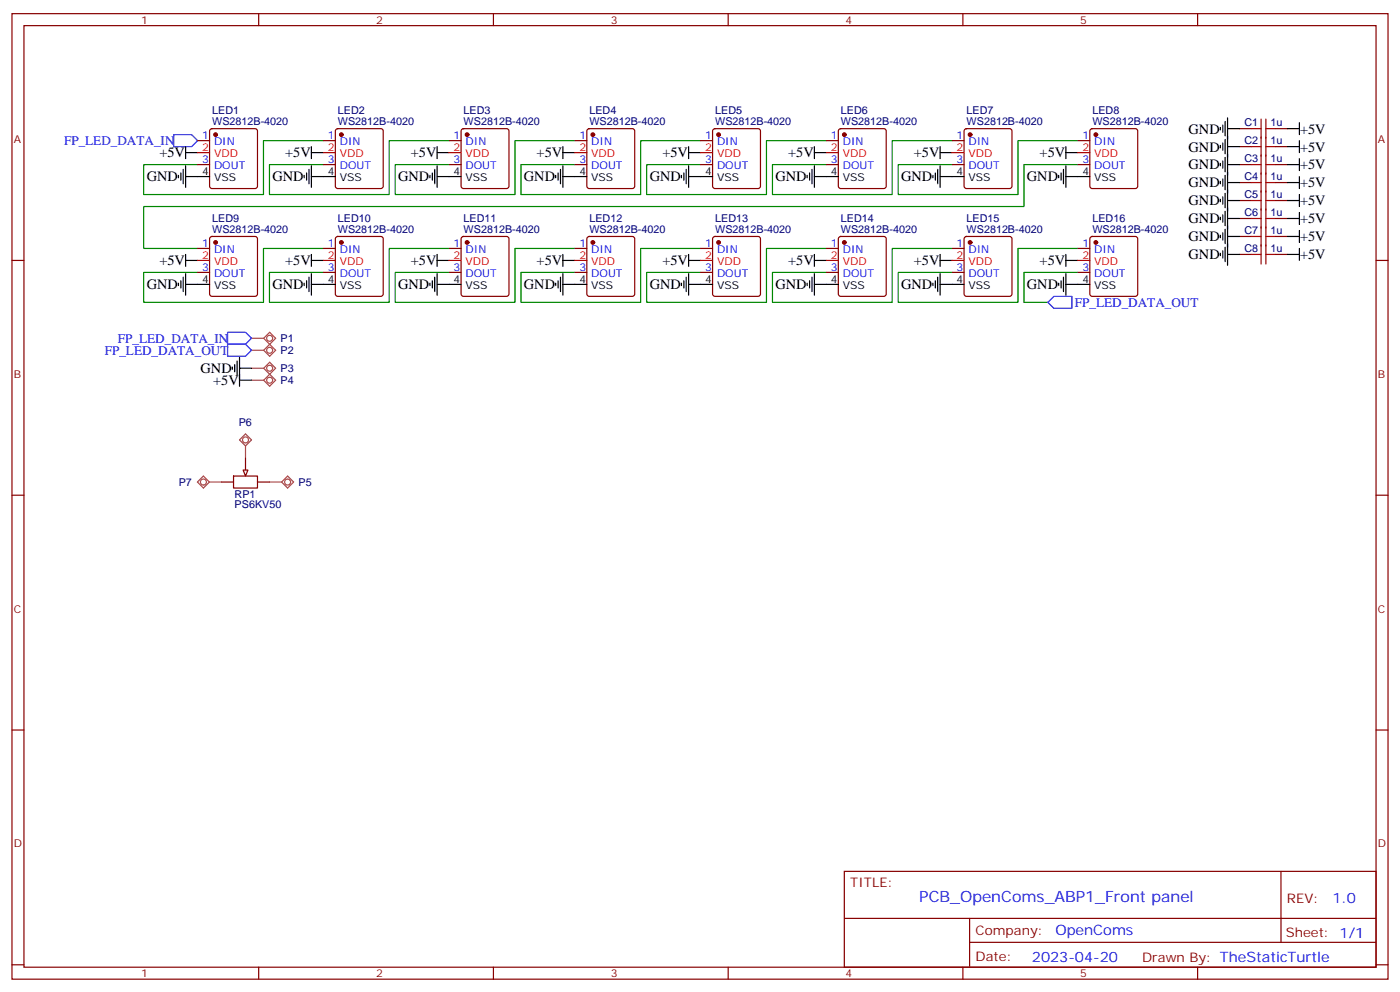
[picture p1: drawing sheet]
<svg xmlns="http://www.w3.org/2000/svg" width="412mm" height="292mm" viewBox="0 0 412 292" stroke-linecap="round" stroke-linejoin="round" font-family="sans-serif">
<g fill="none" stroke="#870000" stroke-width=".35">
<path d="M3.5 4h405.4v284.4h-405.4zM7.1 7.5h398.2v277.3h-398.2zM76.2 4v3.5M145.3 4v3.5M214.5 4v3.5M283.6 4v3.5M352.8 4v3.5M3.5 76.7h3.6M405.3 76.7h3.6M72.3 134.9v3.5M3.5 145.8h3.6M65.3 142h3.5"/>
<path d="M68.8 140.2h7v3.5h-7zM75.8 142h3.6M405.3 145.8h3.6M3.5 215h3.6M405.3 215h3.6M248.7 256.6h156.6v28.2h-156.6zM377.3 256.6v20.9M248.7 270.5h156.5M285.6 277.5h119.6M285.6 270.5v14.1M3.5 284.1h3.6M76.2 284.8v3.6"/>
<path d="M145.3 284.8v3.6M214.5 284.8v3.6M283.6 284.8v3.6M352.8 284.8v3.6M405.3 284.1h3.6"/>
</g>
<path d="M71.5 129.4a.88 .88 0 0 1 1.3-.5 .88 .88 0 0 1-.1 1.4 .88 .88 0 0 1-1.3-.7M72.3 127.8l1.8 1.8-1.8 1.7-1.7-1.7zM72.3 131.4v3.5M59.8 142.8a.88 .88 0 0 1-.6-1.4 .88 .88 0 0 1 1.5 .2 .88 .88 0 0 1-.8 1.2M59.9 140.2l1.8 1.8-1.8 1.7-1.7-1.7zM61.8 142h3.5M79.4 142h3.4M84.7 141.1a.88 .88 0 0 0-.8 1.3 .88 .88 0 0 0 1.5 .1 .88 .88 0 0 0-.5-1.4M84.7 140.2l1.8 1.8-1.8 1.7-1.7-1.7z" fill="none" stroke="#a64a4a" stroke-width=".35"/>
<path d="M71.6 138.4h1.4l-.7 1.8z" fill="#f0f0f0" stroke="#870000" stroke-width=".35"/>
<path d="M74.1 99.6h3.5M77.7 99.6l3.5 3.6-1.8 1.7-1.7-1.7 3.5-3.6-1.8-1.7zM79.4 98.7a.88 .88 0 0 0-.8 1.3 .88 .88 0 0 0 1.5 .2 .88 .88 0 0 0-.5-1.4M74.1 112h3.5M74.1 108.4h3.5M74.1 103.2h3.5M77.7 108.4l3.5 3.6-1.8 1.7-1.7-1.7 3.5-3.6-1.8-1.7zM79.4 111.1a.88 .88 0 0 0-.8 1.3 .88 .88 0 0 0 1.5 .1 .88 .88 0 0 0-.5-1.4M79.4 107.6a.88 .88 0 0 0-.8 1.2 .88 .88 0 0 0 1.5 .2 .88 .88 0 0 0-.5-1.4M79.4 102.3a.88 .88 0 0 0-.8 1.2 .88 .88 0 0 0 1.5 .2 .88 .88 0 0 0-.5-1.4" fill="none" stroke="#a64a4a" stroke-width=".35"/>
<g fill="none" stroke="#000" stroke-width=".35">
<path d="M359.5 37.5v.7M360.2 36.8v2.1M360.9 35.8v4.2M361.6 34.7v43.4M361.6 37.9h3.5M379.2 37.9h3.6M382.8 36.1v3.6M52.6 51.6v.8M53.3 50.9v2.2M54 49.9v4.2M54.7 43.2v3.5M54.7 48.8v6.4"/>
<path d="M54.7 44.9h3.5M54.7 52h7M89.6 51.6v.8M90.3 50.9v2.2M91 49.9v4.2M91.7 43.2v3.5M91.7 48.8v6.4M91.7 44.9h3.5M91.7 52h7.1M126.6 51.6v.8M127.4 50.9v2.2M128.1 49.9v4.2"/>
<path d="M128.8 43.2v3.5M128.8 48.8v6.4M128.8 44.9h3.5M128.8 52h7M163.7 51.6v.8M164.4 50.9v2.2M165.1 49.9v4.2M165.8 43.2v3.5M165.8 48.8v6.4M165.8 44.9h3.5M165.8 52h7.1M200.7 51.6v.8"/>
<path d="M201.4 50.9v2.2M202.1 49.9v4.2M202.8 43.2v3.5M202.8 48.8v6.4M202.8 44.9h3.6M202.8 52h7.1M237.8 51.6v.8M238.5 50.9v2.2M239.2 49.9v4.2M239.9 43.2v3.5M239.9 48.8v6.4M239.9 44.9h3.5"/>
<path d="M239.9 52h7M274.8 51.6v.8M275.5 50.9v2.2M276.2 49.9v4.2M276.9 43.2v3.5M276.9 48.8v6.4M276.9 44.9h3.6M276.9 52h7.1M311.9 51.6v.8M312.6 50.9v2.2M313.3 49.9v4.2M314 43.2v3.5"/>
<path d="M314 48.8v6.4M314 44.9h3.5M314 52h7M359.5 42.8v.7M359.5 48.1v.7M359.5 53.4v.7M359.5 58.7v.7M360.2 42.1v2.1M360.2 47.4v2.1M360.2 52.7v2.1M360.2 58v2.1M360.9 41.1v4.2"/>
<path d="M360.9 46.4v4.2M360.9 51.6v4.3M360.9 56.9v4.3M361.6 59.1h3.5M361.6 53.8h3.5M361.6 48.5h3.5M361.6 43.2h3.5M379.2 59.1h3.6M379.2 53.8h3.6M379.2 48.5h3.6M379.2 43.2h3.6M382.8 41.4v3.5"/>
<path d="M382.8 46.7v3.5M382.8 52v3.5M382.8 57.3v3.5M54.7 76.7h3.5M54.7 74.9v3.6M91.7 76.7h3.5M91.7 74.9v3.6M128.8 76.7h3.5M128.8 74.9v3.6M165.8 76.7h3.5M165.8 74.9v3.6M202.8 76.7h3.6"/>
<path d="M202.8 74.9v3.6M239.9 76.7h3.5M239.9 74.9v3.6M276.9 76.7h3.6M276.9 74.9v3.6M314 76.7h3.5M314 74.9v3.6M359.5 64v.7M359.5 69.3v.7M359.5 74.6v.7M360.2 63.3v2.1M360.2 68.6v2.1"/>
<path d="M360.2 73.9v2.1M360.9 62.2v4.3M360.9 67.5v4.3M360.9 72.8v4.2M361.6 74.9h3.5M361.6 69.6h3.5M361.6 64.3h3.5M379.2 74.9h3.6M379.2 69.6h3.6M379.2 64.3h3.6M382.8 62.6v3.5M382.8 67.9v3.5"/>
<path d="M382.8 73.2v3.5M52.6 83.4v.7M53.3 82.7v2.1M54 81.6v4.3M54.7 83.7h7M54.7 80.6v6.3M89.6 83.4v.7M90.3 82.7v2.1M91 81.6v4.3M91.7 83.7h7.1M91.7 80.6v6.3M126.6 83.4v.7"/>
<path d="M127.4 82.7v2.1M128.1 81.6v4.3M128.8 83.7h7M128.8 80.6v6.3M163.7 83.4v.7M164.4 82.7v2.1M165.1 81.6v4.3M165.8 83.7h7.1M165.8 80.6v6.3M200.7 83.4v.7M201.4 82.7v2.1M202.1 81.6v4.3"/>
<path d="M202.8 83.7h7.1M202.8 80.6v6.3M237.8 83.4v.7M238.5 82.7v2.1M239.2 81.6v4.3M239.9 83.7h7M239.9 80.6v6.3M274.8 83.4v.7M275.5 82.7v2.1M276.2 81.6v4.3M276.9 83.7h7.1M276.9 80.6v6.3"/>
<path d="M311.9 83.4v.7M312.6 82.7v2.1M313.3 81.6v4.3M314 80.6v6.3M314 83.7h7M68.4 108.1v.7M69.1 107.4v2.1M69.8 106.3v4.3M70.6 108.4h3.5M70.6 105.3v8.4M70.6 112h3.5"/>
</g>
<g fill="none" stroke="#a10000" stroke-width=".35">
<path d="M368.7 37.9h2.8M371.5 35.1v42.7M372.9 35.1v42.7M372.9 37.9h2.8M368.7 59.1h2.8M368.7 53.8h2.8M368.7 48.5h2.8M368.7 43.2h2.8M372.9 59.1h2.8M372.9 53.8h2.8M372.9 48.5h2.8M372.9 43.2h2.8"/>
<path d="M368.7 74.9h2.8M368.7 69.6h2.8M368.7 64.3h2.8M372.9 74.9h2.8M372.9 69.6h2.8M372.9 64.3h2.8"/>
</g>
<g fill="none" stroke="#870000" stroke-width=".35">
<path d="M62 38.1l.4-.2h12.7l.5 .2 .2 .5v16.2l-.2 .5-.5 .2h-12.7l-.5-.2-.2-.5v-16.2zM99 38.1l.5-.2h12.7l.5 .2 .2 .5v16.2l-.2 .5-.5 .2h-12.7l-.5-.2-.2-.5v-16.2zM136.1 38.1l.4-.2h12.7l.5 .2 .2 .5v16.2l-.2 .5-.5 .2h-12.7l-.5-.2-.2-.5v-16.2zM173.1 38.1l.5-.2h12.7l.5 .2 .2 .5v16.2l-.3 .5-.4 .2h-12.7l-.5-.2-.2-.5v-16.2zM210.1 38.1l.5-.2h12.7l.5 .2 .2 .5v16.2l-.2 .5-.5 .2h-12.7l-.5-.2-.2-.5v-16.2zM247.2 38.1l.4-.2h12.7l.5 .2 .3 .5v16.2l-.3 .5-.5 .2h-12.7l-.4-.2-.3-.5v-16.2zM284.2 38.1l.5-.2h12.7l.5 .2 .2 .5v16.2l-.2 .5-.5 .2h-12.7l-.5-.2-.2-.5v-16.2zM321.3 38.1l.4-.2h12.7l.5 .2 .2 .5v16.2l-.2 .5-.5 .2h-12.7l-.5-.2-.2-.5v-16.2zM365.1 37.9h3.6M375.7 37.9h3.5M58.2 48.5h3.5M58.2 41.4h3.5"/>
<path d="M95.2 48.5h3.6M95.2 41.4h3.6M132.3 48.5h3.5M132.3 41.4h3.5M169.3 48.5h3.6M169.3 41.4h3.6M206.4 48.5h3.5M206.4 41.4h3.5M243.4 48.5h3.5M243.4 41.4h3.5M280.5 48.5h3.5M280.5 41.4h3.5"/>
<path d="M317.5 48.5h3.5M317.5 41.4h3.5M365.1 59.1h3.6M365.1 53.8h3.6M365.1 48.5h3.6M365.1 43.2h3.6M375.7 59.1h3.5M375.7 53.8h3.5M375.7 48.5h3.5M375.7 43.2h3.5M58.2 73.2h3.5M62 69.8l.4-.2h12.7l.5 .2 .2 .5v16.3l-.2 .5-.5 .2h-12.7l-.5-.3-.2-.4v-16.3z"/>
<path d="M95.2 73.2h3.6M99 69.8l.5-.2h12.7l.5 .2 .2 .5v16.3l-.2 .5-.5 .2h-12.7l-.5-.3-.2-.4v-16.3zM132.3 73.2h3.5M136.1 69.8l.4-.2h12.7l.5 .2 .2 .5v16.3l-.2 .5-.5 .2h-12.7l-.5-.3-.2-.4v-16.3zM169.3 73.2h3.6M173.1 69.8l.5-.2h12.7l.5 .2 .2 .5v16.3l-.3 .5-.4 .2h-12.7l-.5-.3-.2-.4v-16.3zM206.4 73.2h3.5M210.1 69.8l.5-.2h12.7l.5 .2 .2 .5v16.3l-.2 .5-.5 .2h-12.7l-.5-.3-.2-.4v-16.3zM243.4 73.2h3.5M247.2 69.8l.4-.2h12.7l.5 .2 .3 .5v16.3l-.3 .5-.5 .2h-12.7l-.4-.3-.3-.4v-16.3zM280.5 73.2h3.5M284.2 69.8l.5-.2h12.7l.5 .2 .2 .5v16.3l-.2 .5-.5 .2h-12.7l-.5-.3-.2-.4v-16.3z"/>
<path d="M317.5 73.2h3.5M321.3 69.8l.4-.2h12.7l.5 .2 .2 .5v16.3l-.2 .5-.5 .2h-12.7l-.5-.3-.2-.4v-16.3zM365.1 74.9h3.6M365.1 69.6h3.6M365.1 64.3h3.6M375.7 74.9h3.5M375.7 69.6h3.5M375.7 64.3h3.5M58.2 80.2h3.5M95.2 80.2h3.6M132.3 80.2h3.5M169.3 80.2h3.6"/>
<path d="M206.4 80.2h3.5M243.4 80.2h3.5M280.5 80.2h3.5M317.5 80.2h3.5"/>
</g>
<path d="M51.2 39.7h5.2l1.8 1.7-1.8 1.8h-5.2zM67 97.9h5.3l1.8 1.7-1.8 1.8h-5.3zM310.4 87.3h5.3v3.5h-5.3l-1.7-1.8zM67 101.4h5.3l1.8 1.8-1.8 1.7h-5.3z" fill="none" stroke="#00f" stroke-width=".35"/>
<g fill="none" stroke="#008700" stroke-width=".35">
<path d="M95.2 41.4h-17.6v15.9h-35.3v-8.8h15.9M132.3 41.4h-17.6v15.9h-35.3v-8.8h15.8M169.3 41.4h-17.6v15.9h-35.3v-8.8h15.9M206.4 41.4h-17.7v15.9h-35.2v-8.8h15.8M243.4 41.4h-17.6v15.9h-35.3v-8.8h15.9M280.5 41.4h-17.7v15.9h-35.3v-8.8h15.9M317.5 48.5h-15.9v12.3h-259.3v12.4h15.9M317.5 41.4h-17.6v15.9h-35.3v-8.8h15.9M95.2 73.2h-17.6v15.8h-35.3v-8.8h15.9M132.3 73.2h-17.6v15.8h-35.3v-8.8h15.8M169.3 73.2h-17.6v15.8h-35.3v-8.8h15.9M206.4 73.2h-17.7v15.8h-35.2v-8.8h15.8"/>
<path d="M243.4 73.2h-17.6v15.8h-35.3v-8.8h15.9M280.5 73.2h-17.7v15.8h-35.3v-8.8h15.9M317.5 73.2h-17.6v15.8h-35.3v-8.8h15.9M317.5 80.2h-15.9v8.8h7.1"/>
</g>
<g fill="#870000" stroke="#870000" stroke-width=".35">
<circle cx="322.8" cy="71.4" r=".53"/>
<circle cx="285.7" cy="71.4" r=".53"/>
<circle cx="248.7" cy="71.4" r=".53"/>
<circle cx="211.7" cy="71.4" r=".53"/>
<circle cx="174.6" cy="71.4" r=".53"/>
<circle cx="137.6" cy="71.4" r=".53"/>
<circle cx="100.5" cy="71.4" r=".53"/>
<circle cx="63.5" cy="71.4" r=".53"/>
<circle cx="322.8" cy="39.7" r=".53"/>
<circle cx="285.7" cy="39.7" r=".53"/>
<circle cx="248.7" cy="39.7" r=".53"/>
<circle cx="211.7" cy="39.7" r=".53"/>
<circle cx="174.6" cy="39.7" r=".53"/>
<circle cx="137.6" cy="39.7" r=".53"/>
<circle cx="100.5" cy="39.7" r=".53"/>
<circle cx="63.5" cy="39.7" r=".53"/>
</g>
<g fill="none" stroke="#f00" stroke-width=".35">
<path d="M58.2 44.9h3.5M95.2 44.9h3.6M132.3 44.9h3.5M169.3 44.9h3.6M206.4 44.9h3.5M243.4 44.9h3.5M280.5 44.9h3.5M317.5 44.9h3.5M58.2 76.7h3.5M95.2 76.7h3.6M132.3 76.7h3.5M169.3 76.7h3.6"/>
<path d="M206.4 76.7h3.5M243.4 76.7h3.5M280.5 76.7h3.5M317.5 76.7h3.5"/>
</g>
<text font-size="4.6" fill="#00f" x="270.8" y="265.6">PCB_OpenComs_ABP1_Front panel</text>
<g font-size="4.2">
<text x="350.1" y="39.3">GND</text>
<text x="382.9" y="39.3">+5V</text>
<text x="46.9" y="46.4">+5V</text>
<text x="84" y="46.4">+5V</text>
<text x="121" y="46.4">+5V</text>
<text x="158.1" y="46.4">+5V</text>
<text x="195.1" y="46.4">+5V</text>
<text x="232.1" y="46.4">+5V</text>
<text x="269.2" y="46.4">+5V</text>
<text x="306.2" y="46.4">+5V</text>
<text x="350.1" y="44.6">GND</text>
<text x="382.9" y="44.6">+5V</text>
<text x="43.2" y="53.4">GND</text>
<text x="80.3" y="53.4">GND</text>
<text x="117.3" y="53.4">GND</text>
<text x="154.3" y="53.4">GND</text>
<text x="191.4" y="53.4">GND</text>
<text x="228.4" y="53.4">GND</text>
<text x="265.5" y="53.4">GND</text>
<text x="302.5" y="53.4">GND</text>
<text x="350.1" y="49.9">GND</text>
<text x="382.9" y="49.9">+5V</text>
<text x="350.1" y="55.2">GND</text>
<text x="382.9" y="55.2">+5V</text>
<text x="350.1" y="65.8">GND</text>
<text x="350.1" y="60.5">GND</text>
<text x="382.9" y="65.8">+5V</text>
<text x="382.9" y="60.5">+5V</text>
<text x="350.1" y="71.1">GND</text>
<text x="382.9" y="71.1">+5V</text>
<text x="350.1" y="76.4">GND</text>
<text x="382.9" y="76.4">+5V</text>
<text x="46.9" y="78.1">+5V</text>
<text x="84" y="78.1">+5V</text>
<text x="121" y="78.1">+5V</text>
<text x="158.1" y="78.1">+5V</text>
<text x="195.1" y="78.1">+5V</text>
<text x="232.1" y="78.1">+5V</text>
<text x="269.2" y="78.1">+5V</text>
<text x="306.2" y="78.1">+5V</text>
<text x="43.2" y="85.2">GND</text>
<text x="80.3" y="85.2">GND</text>
<text x="117.3" y="85.2">GND</text>
<text x="154.3" y="85.2">GND</text>
<text x="191.4" y="85.2">GND</text>
<text x="228.4" y="85.2">GND</text>
<text x="265.5" y="85.2">GND</text>
<text x="302.5" y="85.2">GND</text>
<text x="59.1" y="109.9">GND</text>
<text x="62.8" y="113.4">+5V</text>
</g>
<g font-size="4.2" fill="#00f">
<text x="392.5" y="265.9">1.0</text>
<text x="310.9" y="275.4">OpenComs</text>
<text x="304" y="283.2">2023-04-20</text>
</g>
<g font-size="3.9" fill="#00f">
<text x="18.9" y="42.6">FP_LED_DATA_IN</text>
<text x="316.6" y="90.3">FP_LED_DATA_OUT</text>
<text x="34.7" y="100.9">FP_LED_DATA_IN</text>
<text x="30.9" y="104.4">FP_LED_DATA_OUT</text>
</g>
<g font-size="3.9" fill="#800">
<text x="250.5" y="261.2">TITLE:</text>
<text x="379.1" y="265.9">REV:</text>
<text x="287.4" y="275.4">Company:</text>
<text x="378.7" y="276">Sheet: 1/1</text>
<text x="287.4" y="283.1">Date:</text>
<text x="336.4" y="283.2">Drawn By: TheStaticTurtle</text>
</g>
<g font-size="3.2" fill="#800">
<text x="41.6" y="7">1</text>
<text x="110.8" y="7">2</text>
<text x="179.9" y="7">3</text>
<text x="249.1" y="7">4</text>
<text x="318.2" y="7">5</text>
<text x="4.1" y="42.1">A</text>
<text x="405.9" y="42.1">A</text>
<text x="4.1" y="111.3">B</text>
<text x="405.9" y="111.3">B</text>
<text x="4.1" y="180.4">C</text>
<text x="405.9" y="180.4">C</text>
<text x="4.1" y="249.6">D</text>
<text x="405.9" y="249.6">D</text>
<text x="41.6" y="287.8">1</text>
<text x="110.8" y="287.8">2</text>
<text x="179.9" y="287.8">3</text>
<text x="249.1" y="287.8">4</text>
<text x="318.2" y="287.8">5</text>
</g>
<g font-size="3.2" fill="#000080">
<text x="62.5" y="33.6">LED1</text>
<text x="99.5" y="33.6">LED2</text>
<text x="136.6" y="33.6">LED3</text>
<text x="173.6" y="33.6">LED4</text>
<text x="210.7" y="33.6">LED5</text>
<text x="247.7" y="33.6">LED6</text>
<text x="284.7" y="33.6">LED7</text>
<text x="321.8" y="33.6">LED8</text>
<text x="62.5" y="36.7">WS2812B-4020</text>
<text x="99.5" y="36.7">WS2812B-4020</text>
<text x="136.6" y="36.7">WS2812B-4020</text>
<text x="173.6" y="36.7">WS2812B-4020</text>
<text x="210.7" y="36.7">WS2812B-4020</text>
<text x="247.7" y="36.7">WS2812B-4020</text>
<text x="284.7" y="36.7">WS2812B-4020</text>
<text x="321.8" y="36.7">WS2812B-4020</text>
<text x="366.5" y="37.2">C1</text>
<text x="374.3" y="37.2">1u</text>
<text x="366.5" y="47.8">C3</text>
<text x="366.5" y="42.5">C2</text>
<text x="374.3" y="47.8">1u</text>
<text x="374.3" y="42.5">1u</text>
<text x="366.5" y="53.1">C4</text>
<text x="374.3" y="53.1">1u</text>
<text x="366.5" y="58.4">C5</text>
<text x="374.3" y="58.4">1u</text>
<text x="62.5" y="65.4">LED9</text>
<text x="99.5" y="65.4">LED10</text>
<text x="136.6" y="65.4">LED11</text>
<text x="173.6" y="65.4">LED12</text>
<text x="210.7" y="65.4">LED13</text>
<text x="247.7" y="65.4">LED14</text>
<text x="284.7" y="65.4">LED15</text>
<text x="321.8" y="65.4">LED16</text>
<text x="366.5" y="63.7">C6</text>
<text x="374.3" y="63.7">1u</text>
<text x="62.5" y="68.5">WS2812B-4020</text>
<text x="99.5" y="68.5">WS2812B-4020</text>
<text x="136.6" y="68.5">WS2812B-4020</text>
<text x="173.6" y="68.5">WS2812B-4020</text>
<text x="210.7" y="68.5">WS2812B-4020</text>
<text x="247.7" y="68.5">WS2812B-4020</text>
<text x="284.7" y="68.5">WS2812B-4020</text>
<text x="321.8" y="68.5">WS2812B-4020</text>
<text x="366.5" y="69">C7</text>
<text x="374.3" y="69">1u</text>
<text x="366.5" y="74.3">C8</text>
<text x="374.3" y="74.3">1u</text>
<text x="82.7" y="100.8">P1</text>
<text x="82.7" y="104.3">P2</text>
<text x="82.7" y="113.1">P4</text>
<text x="82.7" y="109.6">P3</text>
<text x="70.3" y="125.5">P6</text>
<text x="52.7" y="143.1">P7</text>
<text x="87.9" y="143.1">P5</text>
<text x="69.1" y="149.7">PS6KV50</text>
<text x="69.1" y="146.5">RP1</text>
</g>
<g font-size="3.2" fill="#00f">
<text x="59.5" y="41.1">1</text>
<text x="96.6" y="41.1">1</text>
<text x="133.6" y="41.1">1</text>
<text x="170.7" y="41.1">1</text>
<text x="207.7" y="41.1">1</text>
<text x="244.8" y="41.1">1</text>
<text x="281.8" y="41.1">1</text>
<text x="318.8" y="41.1">1</text>
<text x="63" y="42.8">DIN</text>
<text x="100.1" y="42.8">DIN</text>
<text x="137.1" y="42.8">DIN</text>
<text x="174.2" y="42.8">DIN</text>
<text x="211.2" y="42.8">DIN</text>
<text x="248.2" y="42.8">DIN</text>
<text x="285.3" y="42.8">DIN</text>
<text x="322.3" y="42.8">DIN</text>
<text x="59.5" y="48.1">3</text>
<text x="63" y="49.9">DOUT</text>
<text x="96.6" y="48.1">3</text>
<text x="100.1" y="49.9">DOUT</text>
<text x="133.6" y="48.1">3</text>
<text x="137.1" y="49.9">DOUT</text>
<text x="170.7" y="48.1">3</text>
<text x="174.2" y="49.9">DOUT</text>
<text x="207.7" y="48.1">3</text>
<text x="211.2" y="49.9">DOUT</text>
<text x="244.8" y="48.1">3</text>
<text x="248.2" y="49.9">DOUT</text>
<text x="281.8" y="48.1">3</text>
<text x="285.3" y="49.9">DOUT</text>
<text x="318.8" y="48.1">3</text>
<text x="322.3" y="49.9">DOUT</text>
<text x="59.5" y="72.8">1</text>
<text x="63" y="74.6">DIN</text>
<text x="96.6" y="72.8">1</text>
<text x="100.1" y="74.6">DIN</text>
<text x="133.6" y="72.8">1</text>
<text x="137.1" y="74.6">DIN</text>
<text x="170.7" y="72.8">1</text>
<text x="174.2" y="74.6">DIN</text>
<text x="207.7" y="72.8">1</text>
<text x="211.2" y="74.6">DIN</text>
<text x="244.8" y="72.8">1</text>
<text x="248.2" y="74.6">DIN</text>
<text x="281.8" y="72.8">1</text>
<text x="285.3" y="74.6">DIN</text>
<text x="318.8" y="72.8">1</text>
<text x="322.3" y="74.6">DIN</text>
<text x="59.5" y="79.9">3</text>
<text x="63" y="81.6">DOUT</text>
<text x="96.6" y="79.9">3</text>
<text x="100.1" y="81.6">DOUT</text>
<text x="133.6" y="79.9">3</text>
<text x="137.1" y="81.6">DOUT</text>
<text x="170.7" y="79.9">3</text>
<text x="174.2" y="81.6">DOUT</text>
<text x="207.7" y="79.9">3</text>
<text x="211.2" y="81.6">DOUT</text>
<text x="244.8" y="79.9">3</text>
<text x="248.2" y="81.6">DOUT</text>
<text x="281.8" y="79.9">3</text>
<text x="285.3" y="81.6">DOUT</text>
<text x="318.8" y="79.9">3</text>
<text x="322.3" y="81.6">DOUT</text>
</g>
<g font-size="3.2" fill="#f00">
<text x="59.5" y="44.6">2</text>
<text x="63" y="46.4">VDD</text>
<text x="96.6" y="44.6">2</text>
<text x="100.1" y="46.4">VDD</text>
<text x="133.6" y="44.6">2</text>
<text x="137.1" y="46.4">VDD</text>
<text x="170.7" y="44.6">2</text>
<text x="174.2" y="46.4">VDD</text>
<text x="207.7" y="44.6">2</text>
<text x="211.2" y="46.4">VDD</text>
<text x="244.8" y="44.6">2</text>
<text x="248.2" y="46.4">VDD</text>
<text x="281.8" y="44.6">2</text>
<text x="285.3" y="46.4">VDD</text>
<text x="318.8" y="44.6">2</text>
<text x="322.3" y="46.4">VDD</text>
<text x="59.5" y="76.3">2</text>
<text x="96.6" y="76.3">2</text>
<text x="133.6" y="76.3">2</text>
<text x="170.7" y="76.3">2</text>
<text x="207.7" y="76.3">2</text>
<text x="244.8" y="76.3">2</text>
<text x="281.8" y="76.3">2</text>
<text x="318.8" y="76.3">2</text>
<text x="63" y="78.1">VDD</text>
<text x="100.1" y="78.1">VDD</text>
<text x="137.1" y="78.1">VDD</text>
<text x="174.2" y="78.1">VDD</text>
<text x="211.2" y="78.1">VDD</text>
<text x="248.2" y="78.1">VDD</text>
<text x="285.3" y="78.1">VDD</text>
<text x="322.3" y="78.1">VDD</text>
</g>
<g font-size="3.2">
<text x="59.5" y="51.6">4</text>
<text x="63" y="53.4">VSS</text>
<text x="96.6" y="51.6">4</text>
<text x="100.1" y="53.4">VSS</text>
<text x="133.6" y="51.6">4</text>
<text x="137.1" y="53.4">VSS</text>
<text x="170.7" y="51.6">4</text>
<text x="174.2" y="53.4">VSS</text>
<text x="207.7" y="51.6">4</text>
<text x="211.2" y="53.4">VSS</text>
<text x="244.8" y="51.6">4</text>
<text x="248.2" y="53.4">VSS</text>
<text x="281.8" y="51.6">4</text>
<text x="285.3" y="53.4">VSS</text>
<text x="318.8" y="51.6">4</text>
<text x="322.3" y="53.4">VSS</text>
<text x="59.5" y="83.4">4</text>
<text x="96.6" y="83.4">4</text>
<text x="133.6" y="83.4">4</text>
<text x="170.7" y="83.4">4</text>
<text x="207.7" y="83.4">4</text>
<text x="244.8" y="83.4">4</text>
<text x="281.8" y="83.4">4</text>
<text x="318.8" y="83.4">4</text>
<text x="63" y="85.2">VSS</text>
<text x="100.1" y="85.2">VSS</text>
<text x="137.1" y="85.2">VSS</text>
<text x="174.2" y="85.2">VSS</text>
<text x="211.2" y="85.2">VSS</text>
<text x="248.2" y="85.2">VSS</text>
<text x="285.3" y="85.2">VSS</text>
<text x="322.3" y="85.2">VSS</text>
</g>
</svg>
